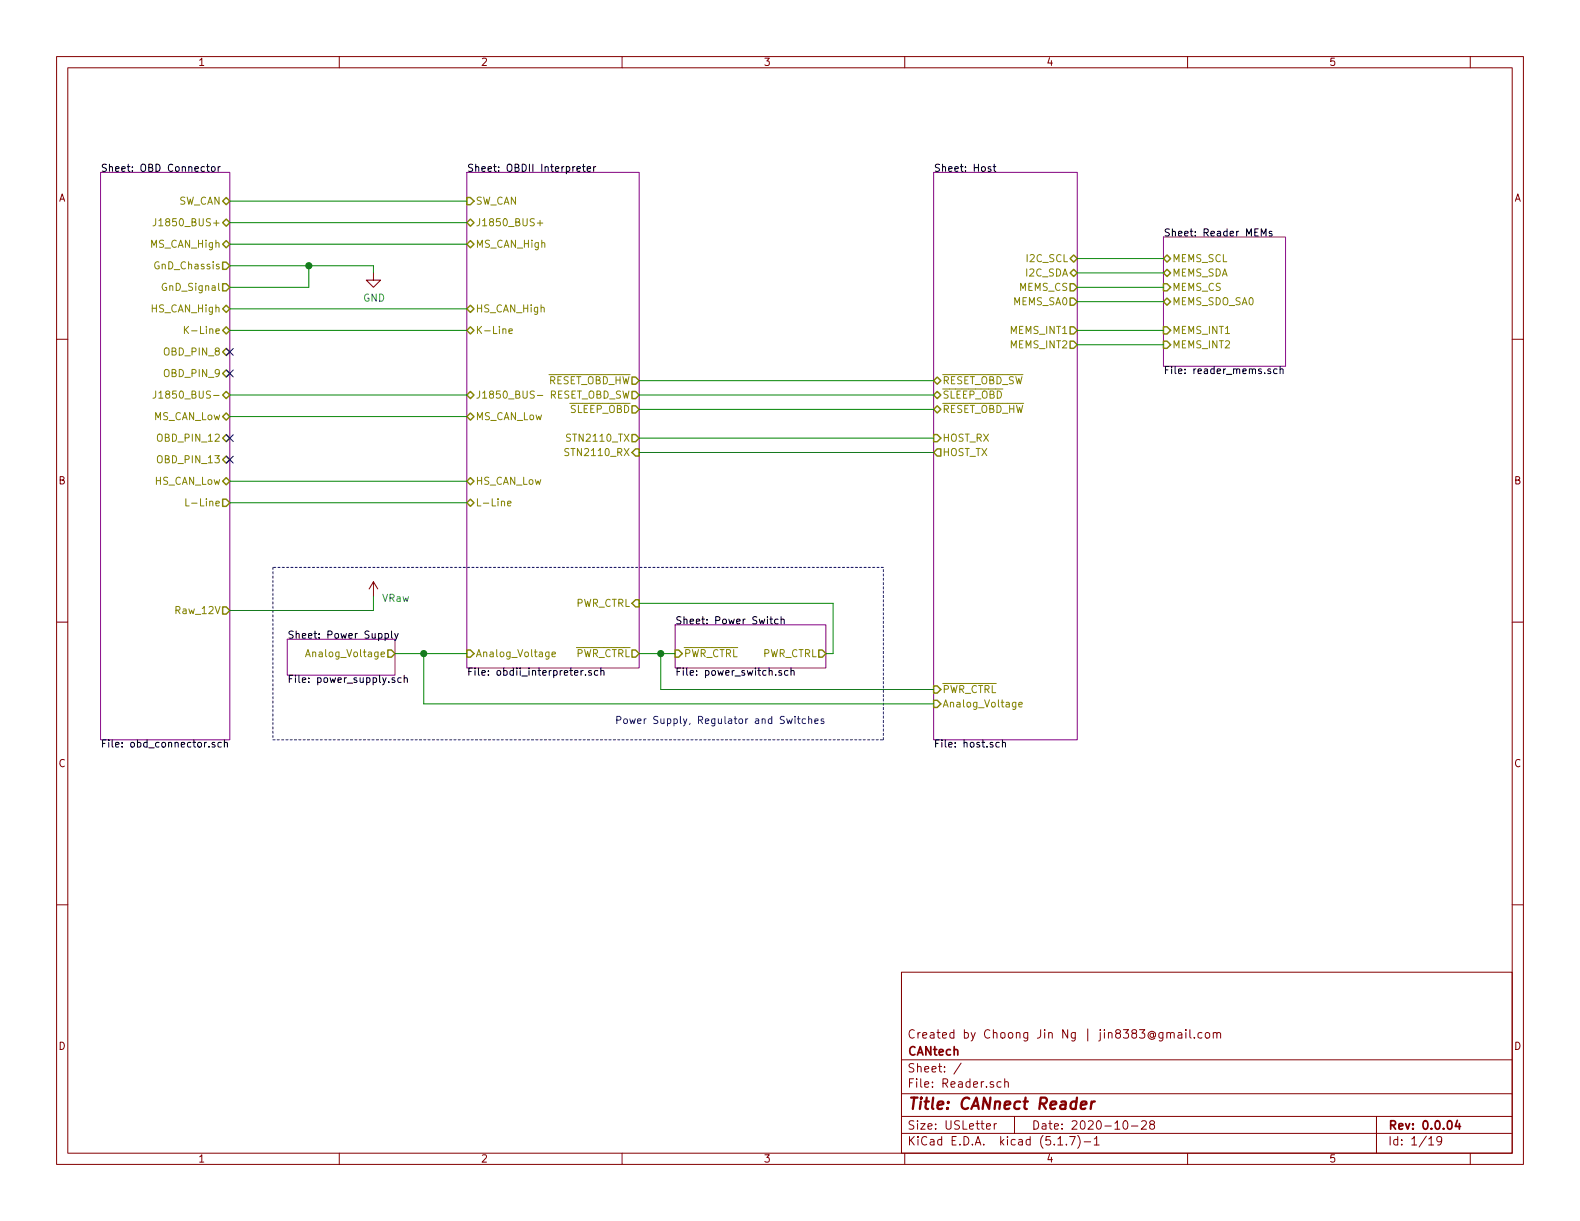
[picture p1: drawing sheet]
<svg xmlns="http://www.w3.org/2000/svg" width="279mm" height="216mm" viewBox="0 0 279 216" stroke-linecap="round" stroke-linejoin="round" font-family="sans-serif">
<g fill="none" stroke="#840000" stroke-width=".18">
<path d="M10 10h259.4v195.9h-259.4zM12 12h255.4v191.9h-255.4zM60 10v2M110 10v2M160 10v2M210 10v2M260 10v2M10 60h2M66 48.3v1.2h1.3l-1.3 1.3-1.2-1.3h1.2M267.4 60h2M10 110h2M66 102.9l-.7 1.2"/>
<path d="M66 102.9v2.5M66 102.9l.8 1.2M267.4 110h2M10 160h2M267.4 160h2M159.4 171.9h108v32h-108zM159.4 197.4h108M159.4 193.4h108M159.4 187.4h108M170 188l-1.3 1.9M174.4 199.2l.8-.2-.1-.2-.4-.1-.3 .2 .1 .7h.6M175.8 198.7v1"/>
<path d="M176.2 198.7l-.3 .1-.1 .2M177 191.3h-.4l-.3 .2 .1 .6 .2 .2 .4-.1M177.7 191.4v-.1a.37 .37 0 0 1 .6 .2v.8M177.7 190.8v1.5M179.4 197.4v3M198.8 198.2h.3a.94 .94 0 0 1 0 1.5 .8 .8 0 0 1-.6-.7 .8 .8 0 0 1 .3-.8zM200.1 199.1h1.1M201.9 198.3l.2-.1h.3l.3 .1v.3v.2l-.9 .9h.9M203.6 198.8l-.3-.3 .1-.2 .2-.1h.4l.2 .3-.1 .2-.6 .2a.48 .48 0 0 0-.1 .6l.2 .2 .5-.2a.48 .48 0 0 0-.1-.6l-.1-.1M206.3 182.7l.3-.1 .3 .1 .1 .9M206.3 182.6v1M207 182.8a.36 .36 0 0 1 .3-.2 .36 .36 0 0 1 .3 .2v.8"/>
<path d="M208.4 182.7h.5l.1 .9M209 182.9l-.5 .1a.29 .29 0 0 0-.2 .3 .29 .29 0 0 0 .2 .3l.5-.1M209.7 182.1v.1M209.7 182.6v1M210.4 182.1v1.3l.2 .2M211.2 183.4v.2M212.5 182.7l-.4-.1-.3 .3 .1 .5 .2 .2 .4-.1M213.2 182.7l.2-.1 .4 .1v.7l-.2 .2-.4-.2zM214.6 182.7l.2-.1 .3 .1 .1 .9M214.6 182.6v1M215.2 182.8a.36 .36 0 0 1 .3-.2 .36 .36 0 0 1 .3 .2v.8M243.4 197.4v6.5"/>
<path d="M60 203.9v2M110 203.9v2M159.4 200.4h108M160 203.9v2M187.1 202.5h.8M188.6 202.3v.2M189.2 201h.9l-.6 1.5M190.6 200.8a1.71 1.71 0 0 1 0 2.2M191.7 201.9h1.2M193.5 201.4l.4-.4v1.5M193.5 202.5h.9M210 203.9v2"/>
<path d="M252.7 201.4l.4-.4v1.5M252.7 202.5h.8M254.9 201.6l-.1 .2a.48 .48 0 0 1-.6 0v-.7a.48 .48 0 0 1 .6-.1l.1 .1a1.19 1.19 0 0 1-.2 1.3l-.5 .1M260 203.9v2"/>
</g>
<path d="M257.7 198.1l-.3 1.1h.9M258.1 198.7v1" fill="none" stroke="#840000" stroke-width=".3"/>
<path d="M191.1 195.4l1-.2v-.4h-.6l-.3 .2v1l.1 .1 .6-.1M193 194.8l-.1 1.3M193.6 194.8a.54 .54 0 0 0-.6 .3" fill="none" stroke="#840000" stroke-width=".41"/>
<path d="M17.8 30.5h22.8v100.3h-22.8zM82.5 30.5h30.5v87.6h-30.5zM165.1 30.5h25.4v100.3h-25.4zM205.7 41.9h21.6v22.9h-21.6zM50.8 113h19v6.4h-19zM119.4 110.5h26.6v7.6h-26.6z" fill="none" stroke="#840084" stroke-width=".18"/>
<g fill="none" stroke="#000" stroke-width=".18">
<path d="M36.5 29.5h.5M36.7 29v1.1l.3 .2M37.5 29.5h.3l.2 .2-.1 .6h-.3l-.2-.1zM38.6 29.5v.8M38.9 29.5l-.3 .2M102 29.9l.6-.1v-.3h-.4l-.2 .1 .1 .7h.5M103 29.5h.5M103.2 29v1.1l.3 .2M103.8 29.9l.6-.1v-.3h-.4l-.2 .1 .1 .7h.5M105 29.5v.8M105.4 29.5l-.4 .2M175.2 29.5h-.3l-.2 .1 .1 .2 .4 .1v.4h-.5"/>
<path d="M175.6 29.5h.5M175.8 29v1.1l.3 .2M223 41.7v-1.2l.5 .9 .4-.9v1.2M224.9 40.9h-.3l-.2 .2 .1 .1 .4 .2v.3h-.5M224.7 65.3l-.3-.1-.2 .2 .1 .2 .4 .1v.3h-.5M225.8 65.3l-.3-.1-.3 .3 .1 .5h.5M226.4 65.4l.1-.2 .3 .1 .1 .8M226.4 64.8v1.3M68.1 112.1l.4-.1 .2 .2-.1 .6h-.5M68.1 112v1.3M69.2 111.6v1.1l.2 .2M69.8 119.9l-.3-.1-.2 .2 .1 .2 .4 .1v.3h-.5"/>
<path d="M69.8 112l.3 .9M70.4 112l-.4 1.2-.2 .1M70.9 119.9l-.3-.1-.3 .3 .2 .5h.4M71.5 120l.2-.2 .3 .1v.8M71.5 119.4v1.3M103.1 118.6l-.4 .2M103.5 119.3v.1M104.6 118.6h-.3l-.2 .1v.2l.5 .1v.4h-.5M105.7 118.6h-.3l-.3 .2 .1 .6h.5M106.2 118.7l.3-.1h.3v.8M106.2 118.1v1.3M136.1 109.5h.5"/>
<path d="M136.3 109v1.1l.3 .2M137.6 109.5h-.4l-.2 .2 .1 .6h.5M138.1 109.6l.2-.1h.3l.1 .8M138.1 109v1.3M138.2 118.6h-.3l-.2 .1 .1 .2 .4 .1v.4h-.5M139.3 118.6h-.3l-.3 .2 .2 .6h.4M139.9 118.7l.2-.1h.3v.8M139.9 118.1v1.3M38 131.3h-.3l-.2 .1 .1 .2 .4 .1v.4h-.5M39.1 131.3h-.3l-.3 .2 .2 .6h.4M39.7 131.4l.2-.1h.3v.8M39.7 130.8v1.3"/>
<path d="M176.7 131.3h-.3l-.3 .2 .1 .6h.5M177.3 131.4l.1-.1h.3l.1 .8M177.3 130.8v1.3"/>
</g>
<g fill="none" stroke="#848400" stroke-width=".25">
<path d="M39.4 35.6l.6-.7 .6 .7-.6 .6zM39.4 39.4l.6-.7 .6 .7-.6 .6zM82.5 34.9h.7l.6 .7-.6 .6h-.7zM82.5 39.4l.7-.7 .6 .7-.6 .6zM39.4 43.2l.6-.7 .6 .7-.6 .6zM39.4 46.4h.6l.6 .6-.6 .6h-.6zM39.4 50.2h.6l.6 .6-.6 .6h-.6zM39.4 54.6l.6-.6 .6 .6-.6 .6zM40 57.8l.6 .6-.6 .7-.6-.7zM82.5 58.4l.7-.6 .6 .6-.6 .7zM82.5 43.2l.7-.7 .6 .7-.6 .6zM82.5 54.6l.7-.6 .6 .6-.6 .6z"/>
<path d="M189.2 45.7l.7-.6 .6 .6-.6 .7zM189.2 48.3l.7-.7 .6 .7-.6 .6zM189.2 50.2h.7l.6 .6-.6 .6h-.7zM189.2 52.7h.7l.6 .6-.6 .7h-.7zM189.2 57.8h.7l.6 .6-.6 .7h-.7zM205.7 45.7l.7-.6 .6 .6-.6 .7zM205.7 48.3l.7-.7 .6 .7-.6 .6zM205.7 57.8h.7l.6 .6-.6 .7h-.7zM205.7 50.2h.7l.6 .6-.6 .6h-.7zM205.7 53.3l.7-.6 .6 .6-.6 .7zM39.4 62.2l.6-.6 .6 .6-.6 .7zM39.4 66l.6-.6 .6 .6-.6 .7z"/>
<path d="M39.4 73.7l.6-.7 .6 .7-.6 .6zM39.4 77.5l.6-.7 .6 .7-.6 .6zM40 69.2l.6 .7-.6 .6-.6-.6zM82.5 69.9l.7-.7 .6 .7-.6 .6zM82.5 73.7l.7-.7 .6 .7-.6 .6zM111.8 76.8h.6l.6 .7-.6 .6h-.6zM111.8 71.8h.6l.6 .6-.6 .6h-.6zM111.8 69.2h.6l.6 .7-.6 .6h-.6zM111.8 66.7h.6l.6 .6-.6 .6h-.6zM112.4 79.4h.6v1.2h-.6l-.6-.6zM165.1 76.8h.6l.7 .7-.7 .6h-.6zM165.1 67.3l.6-.6 .7 .6-.7 .6z"/>
<path d="M165.1 72.4l.6-.6 .7 .6-.7 .6zM165.7 79.4h.7v1.2h-.7l-.6-.6zM165.7 69.2l.7 .7-.7 .6-.6-.6zM189.2 60.3h.7l.6 .7-.6 .6h-.7zM205.7 60.3h.7l.6 .7-.6 .6h-.7zM39.4 85.1l.6-.6 .6 .6-.6 .6zM39.4 88.3h.6l.6 .6-.6 .6h-.6zM40 80.6l.6 .7-.6 .6-.6-.6zM82.5 88.9l.7-.6 .6 .6-.6 .6zM82.5 85.1l.7-.6 .6 .6-.6 .6zM39.4 107.3h.6l.6 .7-.6 .6h-.6zM68.6 114.9h.6l.6 .7-.6 .6h-.6z"/>
<path d="M82.5 114.9h.7l.6 .7-.6 .6h-.7zM111.8 114.9h.6l.6 .7-.6 .6h-.6zM112.4 106h.6v1.3h-.6l-.6-.6zM119.4 114.9h.6l.6 .7-.6 .6h-.6zM144.8 114.9h.6l.6 .7-.6 .6h-.6zM165.1 123.8h.6l.7 .7-.7 .6h-.6zM165.1 121.3h.6l.7 .6-.7 .7h-.6z"/>
</g>
<g fill="none" stroke="#848400" stroke-width=".18">
<path d="M27.5 38.7v.9a.39 .39 0 0 1-.4 .3M95 39.4h1M95.5 39v.9M32.6 57.7v1.3M32.8 58.3l.6 .7M33.4 57.7l-.8 .7M90 58.5l.6-.1v-.2l-.4-.1-.2 .2 .1 .6h.5M27.5 69.1v1a.39 .39 0 0 1-.4 .3M28.1 69.5l.3-.4v1.3M28.1 70.4h.7M95 69.9h1M100.6 79.4l-.5-.1-.2 .1v.4l.6 .2 .1 .3-.2 .3-.5-.1"/>
<path d="M100.9 76.8h-.5l-.2 .1 .1 .4 .5 .2 .1 .3-.2 .2h-.5M32.9 88.2v1.3h.6M89.8 89l.6-.1-.1-.2-.4-.1-.1 .2v.6h.5M54 116.1l.5-1.2 .4 1.2M54.2 115.8h.6M97.6 115.7l.6-.1v-.3h-.4l-.2 .2 .1 .6h.5M180.2 124.6l.6-.1-.1-.3h-.3l-.2 .2v.6h.5"/>
</g>
<path d="M48.3 100.3v30.5M156.2 100.3h-107.9M48.3 130.8h107.9M156.2 130.8v-30.5" fill="none" stroke="#0000c2" stroke-width=".18" stroke-dasharray=".4 .4"/>
<g fill="none" stroke="#008400" stroke-width=".18">
<path d="M40.6 35.6h41.9M40.6 39.4h41.9M40.6 58.4h41.9M40.6 47h25.4v1.3M40.6 43.2h41.9M40.6 54.6h41.9M54.6 47v3.8h-14M190.5 48.3h15.2M190.5 50.8h15.2M190.5 45.7h15.2M190.5 58.4h15.2M190.5 53.3h15.2"/>
<path d="M40.6 69.9h41.9M40.6 73.7h41.9M113 67.3h52.1M113 69.9h52.1M113 72.4h52.1M113 77.5h52.1M190.5 61h15.2M40.6 85.1h41.9M40.6 88.9h41.9M113 80h52.1M66 105.4v2.6h-25.4M69.8 115.6h12.7"/>
<path d="M74.9 115.6v8.9h90.2M113 115.6h6.4M113 106.7h34.3v8.9h-1.3M116.8 115.6v6.3h48.3"/>
</g>
<path d="M109.1 127.3h.6l.1-.2-.1-.3-.1-.1h-.5v1.2M110.3 127.2l.2-.1 .4 .1v.5l-.1 .2h-.3l-.2-.1zM111.4 127.1l.2 .8 .3-.6 .2 .6 .2-.8M112.8 127.5l.6-.1-.1-.2-.3-.1-.2 .2v.6h.5M144.1 127.5l.6-.1-.1-.2-.3-.1-.2 .2v.6h.5M145.7 127.2l-.3-.1-.2 .2v.2l.5 .1v.3h-.5" fill="none" stroke="#0000c2" stroke-width=".18"/>
<g fill="#008400" stroke="#008400" stroke-width=".25">
<circle cx="54.6" cy="47" r=".51"/>
<circle cx="74.9" cy="115.6" r=".51"/>
<circle cx="116.8" cy="115.6" r=".51"/>
</g>
<path d="M40 76.9l1.2 1.2M40 65.4l1.2 1.2M40 61.6l1.2 1.2M41.2 76.9l-1.2 1.2M41.2 65.4l-1.2 1.2M41.2 61.6l-1.2 1.2M40 80.7l1.2 1.2M41.2 80.7l-1.2 1.2" fill="none" stroke="#000084" stroke-width=".18"/>
<text font-size="2.8" fill="#840000" x="160.4" y="196.2">Title: CANnect Reader</text>
<g font-size="2.1" fill="#840000">
<text x="160.4" y="183.6">Created by Choong Jin Ng | jin8383@gmail.com</text>
<text x="160.4" y="189.6">Sheet: /</text>
<text x="160.4" y="186.6">CANtech</text>
<text x="160.4" y="192.3">File: Reader.sch</text>
<text x="160.4" y="202.5">KiCad E.D.A. kicad (5.1.7)-1</text>
<text x="160.4" y="199.7">Size: USLetter</text>
<text x="182.4" y="199.7">Date: 2020-10-28</text>
<text x="245.4" y="199.7">Rev: 0.0.04</text>
<text x="245.4" y="202.5">Id: 1/19</text>
</g>
<g font-size="1.8" fill="#840000">
<text x="35" y="11.6">1</text>
<text x="85" y="11.6">2</text>
<text x="135" y="11.6">3</text>
<text x="185" y="11.6">4</text>
<text x="235" y="11.6">5</text>
<text x="10.4" y="35.6">A</text>
<text x="267.8" y="35.6">A</text>
<text x="10.4" y="85.6">B</text>
<text x="267.8" y="85.6">B</text>
<text x="10.4" y="135.6">C</text>
<text x="267.8" y="135.6">C</text>
<text x="10.4" y="185.6">D</text>
<text x="267.8" y="185.6">D</text>
<text x="35" y="205.5">1</text>
<text x="85" y="205.5">2</text>
<text x="135" y="205.5">3</text>
<text x="185" y="205.5">4</text>
<text x="235" y="205.5">5</text>
</g>
<g font-size="1.8">
<text x="17.8" y="30.4">Sheet: OBD Connector</text>
<text x="82.5" y="30.4">Sheet: OBDII Interpreter</text>
<text x="165.1" y="30.4">Sheet: Host</text>
<text x="205.7" y="41.8">Sheet: Reader MEMs</text>
<text x="205.7" y="66.1">File: reader_mems.sch</text>
<text x="50.8" y="112.9">Sheet: Power Supply</text>
<text x="119.4" y="110.4">Sheet: Power Switch</text>
<text x="82.5" y="119.5">File: obdii_interpreter.sch</text>
<text x="119.4" y="119.5">File: power_switch.sch</text>
<text x="50.8" y="120.8">File: power_supply.sch</text>
<text x="17.8" y="132.2">File: obd_connector.sch</text>
<text x="165.1" y="132.2">File: host.sch</text>
</g>
<g font-size="1.8" fill="#848400">
<text x="28.4" y="40">J1850_BUS+</text>
<text x="31.4" y="36.2">SW_CAN</text>
<text x="84.1" y="36.2">SW_CAN</text>
<text x="84.1" y="40">J1850_BUS+</text>
<text x="26.7" y="43.8">MS_CAN_High</text>
<text x="27.6" y="47.6">GnD_Chassis</text>
<text x="84.1" y="43.8">MS_CAN_High</text>
<text x="181.7" y="46.4">I2C_SCL</text>
<text x="207.3" y="46.4">MEMS_SCL</text>
<text x="29.1" y="51.4">GnD_Signal</text>
<text x="179.2" y="54">MEMS_SA0</text>
<text x="180.2" y="51.4">MEMS_CS</text>
<text x="181.5" y="48.9">I2C_SDA</text>
<text x="207.3" y="48.9">MEMS_SDA</text>
<text x="207.3" y="51.4">MEMS_CS</text>
<text x="207.3" y="54">MEMS_SDO_SA0</text>
<text x="26.9" y="55.2">HS_CAN_High</text>
<text x="33.6" y="59.1">K-Line</text>
<text x="84.1" y="59.1">K-Line</text>
<text x="84.1" y="55.2">HS_CAN_High</text>
<text x="178.8" y="59.1">MEMS_INT1</text>
<text x="207.3" y="59.1">MEMS_INT1</text>
<text x="29.3" y="62.9">OBD_PIN_8</text>
<text x="178.8" y="61.6">MEMS_INT2</text>
<text x="207.3" y="61.6">MEMS_INT2</text>
<text x="28.9" y="70.5">J1850_BUS-</text>
<text x="29.3" y="66.7">OBD_PIN_9</text>
<text x="84.1" y="70.5">J1850_BUS-</text>
<text x="96.8" y="67.9">RESET_OBD_HW</text>
<text x="96.9" y="70.5">RESET_OBD_SW</text>
<text x="166.6" y="70.5">SLEEP_OBD</text>
<text x="166.6" y="67.9">RESET_OBD_SW</text>
<text x="27.1" y="74.3">MS_CAN_Low</text>
<text x="84.1" y="74.3">MS_CAN_Low</text>
<text x="100.8" y="73">SLEEP_OBD</text>
<text x="166.6" y="73">RESET_OBD_HW</text>
<text x="28.3" y="78.1">OBD_PIN_12</text>
<text x="28.3" y="81.9">OBD_PIN_13</text>
<text x="100.6" y="80.6">STN2110_RX</text>
<text x="100.8" y="78.1">STN2110_TX</text>
<text x="166.6" y="78.1">HOST_RX</text>
<text x="166.6" y="80.6">HOST_TX</text>
<text x="27.3" y="85.7">HS_CAN_Low</text>
<text x="33.8" y="89.5">L-Line</text>
<text x="84.1" y="89.5">L-Line</text>
<text x="84.1" y="85.7">HS_CAN_Low</text>
<text x="101.7" y="107.3">PWR_CTRL</text>
<text x="31.3" y="108.6">Raw_12V</text>
<text x="55" y="116.2">Analog_Voltage</text>
<text x="84.1" y="116.2">Analog_Voltage</text>
<text x="101.7" y="116.2">PWR_CTRL</text>
<text x="120.9" y="116.2">PWR_CTRL</text>
<text x="134.7" y="116.2">PWR_CTRL</text>
<text x="166.6" y="125.1">Analog_Voltage</text>
<text x="166.6" y="122.6">PWR_CTRL</text>
</g>
<g font-size="1.8" fill="#008484">
<text x="64.2" y="53.3">GND</text>
<text x="67.6" y="106.4">VRaw</text>
</g>
<text font-size="1.8" fill="#0000c2" x="113.3" y="128">Power Supply, Regulator and Switches</text>
</svg>
